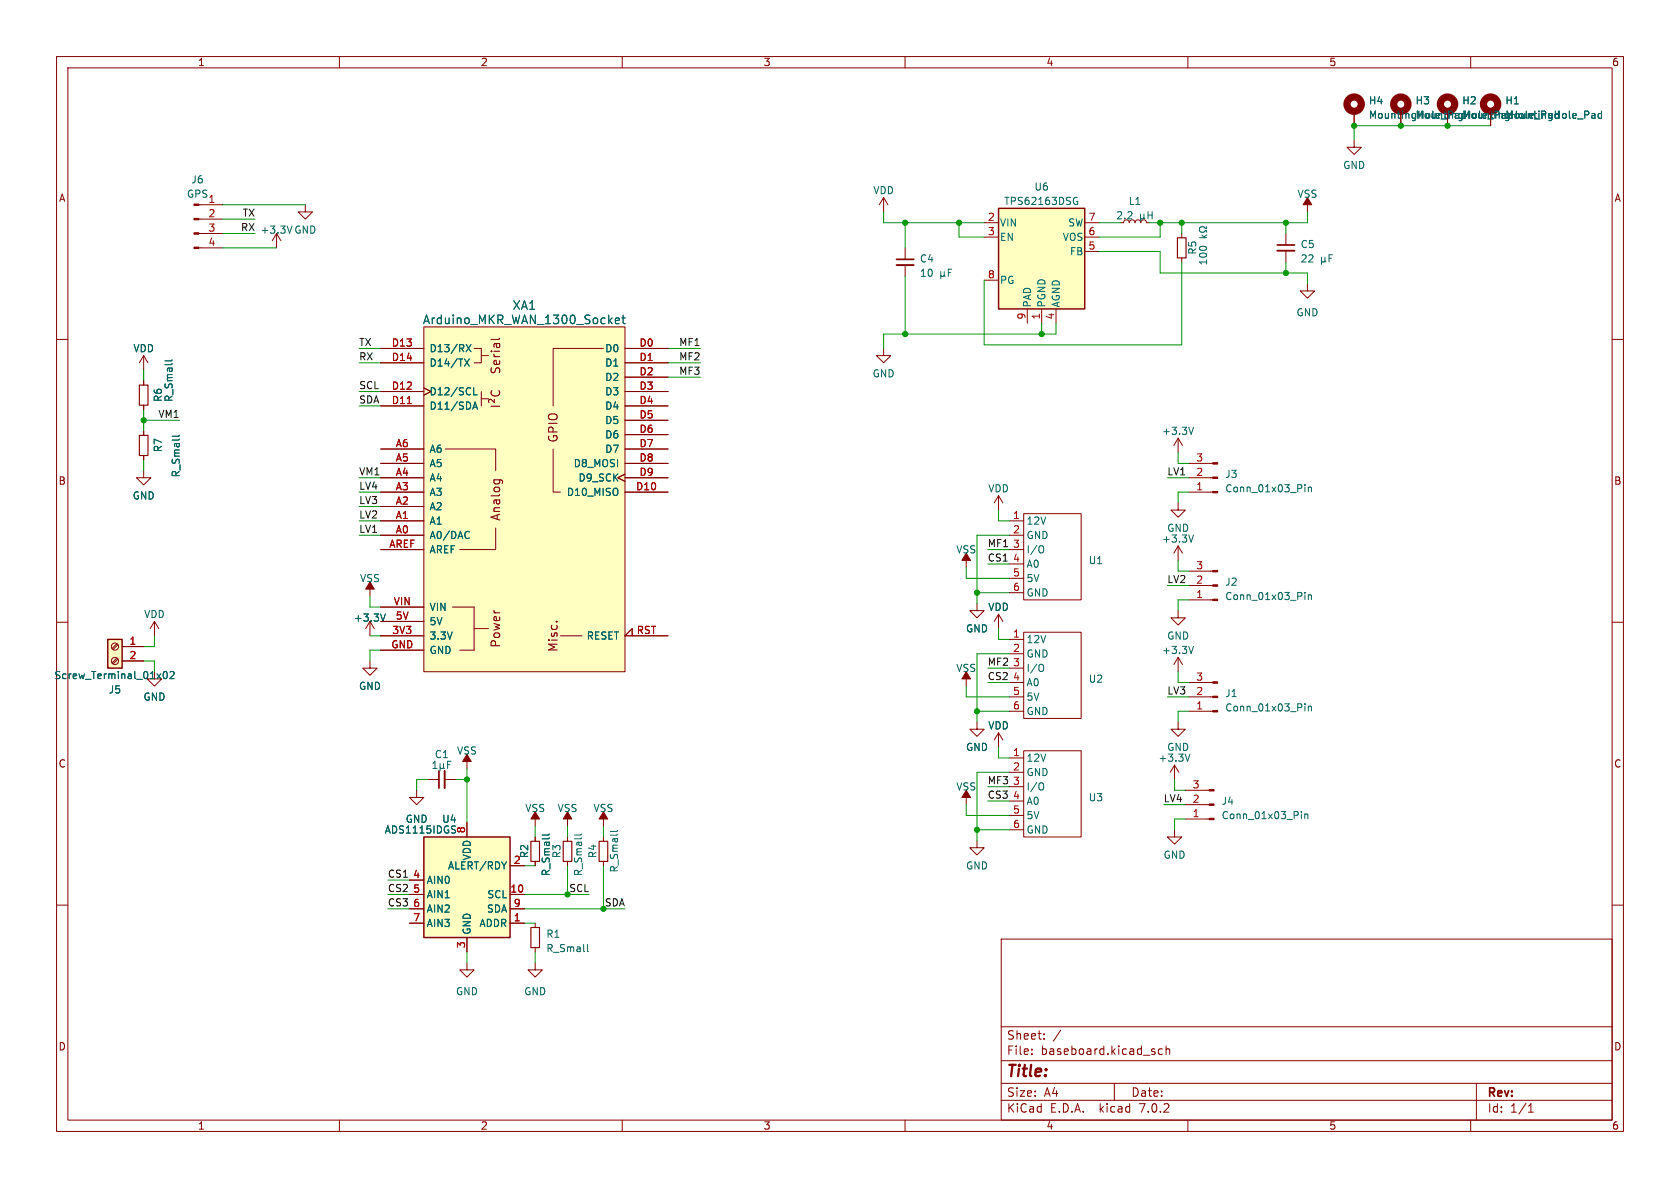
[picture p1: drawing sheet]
<svg xmlns="http://www.w3.org/2000/svg" width="297mm" height="210mm" viewBox="0 0 297 210" stroke-linecap="round" stroke-linejoin="round" font-family="sans-serif">
<g fill="none" stroke="#840000" stroke-width=".18">
<path d="M10 10h277v190h-277zM12 12h273v186h-273zM60 10v2M110 10v2M160 10v2M210 10v2M239.4 19.7v2.5M247.6 19.7v2.5M255.9 19.7v2.5M260 10v2M263.5 19.7v2.5M35.2 38.7h4.2"/>
<path d="M35.2 36.2h4.2M54 36.2v1.3h1.2l-1.2 1.2-1.3-1.2h1.3M156.2 34.9l-.8 1.3M156.2 34.9v2.6M156.2 34.9l.8 1.3M174 39.4h2.5M191.8 39.4h2.5M199.6 39.4l.2-.4 .4-.1 .3 .1 .2 .4 .1-.4 .4-.1 .3 .1 .2 .4 .1-.4 .4-.1 .4 .1 .1 .4h.5M231.1 34.9v2.6M239.4 24.8v1.2h1.3l-1.3 1.3-1.3-1.3h1.3M10 60h2M35.2 43.8h4.2"/>
<path d="M35.2 41.3h4.2M48.9 41.3l-.8 1.2M48.9 41.3v2.5M48.9 41.3l.8 1.2M74.9 57.8h35.6v60.9h-35.6zM160 43.8v2M160 46.9v2M174 41.9h2.5M174 49.5h2.5M181.6 54.6v2.6M184.1 54.6v2.6M186.7 54.6v2.6"/>
<path d="M191.8 41.9h2.5M191.8 44.5h2.5M208.9 41.3v.7M208.9 45.6v.8M227.3 41.3v2M227.3 44.3v2.1M231.1 50.2v1.2h1.3l-1.3 1.3-1.2-1.3h1.2M285 60h2M25.4 62.9v2.5M25.4 67.3v.8M25.4 71.6v.8M25.4 76.2v.8"/>
<path d="M25.4 62.9l-.8 1.2M25.4 62.9l.8 1.2M67.3 79.4h7.6M67.3 61.6h7.6M67.3 64.1h7.6M67.3 71.8h7.6M67.3 69.2h7.6M74.9 68.6l1.3 .6-1.3 .7M78.7 79.4h8.9v3.8M83.8 61.6h1.3v2.5h-1.3M85.1 62.9h1.3M85.1 69.2v2.6"/>
<path d="M85.1 70.5h1.3M97.8 79.4v7.6h1.3M106.7 61.6h-8.9v10.2M110.5 79.4h7.6M110.5 61.6h7.6M110.5 64.1h7.6M110.5 71.8h7.6M110.5 69.2h7.6M110.5 66.7h7.6M110.5 74.3h7.6M110.5 76.8h7.6M156.2 61.6v1.3h1.3l-1.3 1.2-1.3-1.2h1.3"/>
<path d="M208.3 77.5l-.8 1.2M208.3 77.5v2.5M208.3 77.5l.7 1.2M25.4 83.2v1.3h1.3l-1.3 1.2-1.3-1.2h1.3M25.4 80.5v.8M67.3 94.6h7.6M67.3 92.1h7.6M67.3 89.5h7.6M67.3 87h7.6M67.3 84.5h7.6M67.3 81.9h7.6M67.3 97.2h7.6"/>
<path d="M87.6 93.3v3.9h-6.3M110.5 83.8l-1.3 .7 1.3 .6M110.5 87h7.6M110.5 84.5h7.6M110.5 81.9h7.6M170.8 97.8v2.5M176.5 87.6v2.6M176.5 87.6l-.7 1.3M176.5 87.6l.8 1.3M178.4 94.6h2.6M178.4 92.1h2.6M178.4 97.2h2.6"/>
<path d="M178.4 99.7h2.6M181 90.8h10.1v15.2h-10.1zM208.3 88.9v1.3h1.2l-1.2 1.2-1.3-1.2h1.3M208.3 96.5v2.6M208.3 96.5l-.8 1.3M208.3 96.5l.7 1.3M210.2 87h4.2M210.2 84.5h4.2M210.2 81.9h4.2M10 110h2M20.7 116.3l-.9 .9M20.7 113.8l-.9 .8"/>
<path d="M20.9 116.5l-.9 .8M20.9 114l-.9 .8M21.6 114.3h3.8M21.6 116.8h3.8M27.3 118.7v1.3h1.3l-1.3 1.3-1.3-1.3h1.3M27.3 109.9l-.8 1.2M27.3 109.9v2.5M27.3 109.9l.8 1.2M65.4 116.8v1.3h1.3l-1.3 1.3-1.3-1.3h1.3M65.4 109.9l-.8 1.2M65.4 102.9v2.5M65.4 109.9v2.5"/>
<path d="M65.4 109.9l.8 1.2M67.3 112.4h7.6M67.3 109.9h7.6M67.3 114.9h7.6M67.3 107.3h7.6M80 107.3h3.8zM81.3 114.9h2.5zM83.8 111.1h2.6zM83.8 107.3v7.6M99.1 112.4h3.8zM111.8 112.4v-1.3l-1.3 1.3h7.6M170.8 118.7v2.6"/>
<path d="M172.7 106.7v1.3h1.3l-1.3 1.2-1.3-1.2h1.3M176.5 108.6v2.5M176.5 108.6l-.7 1.3M176.5 108.6l.8 1.3M178.4 113h2.6M178.4 115.6h2.6M178.4 118.1h2.6M178.4 102.2h2.6M178.4 104.8h2.6M181 111.8h10.1v15.2h-10.1zM208.3 108v1.2h1.2l-1.2 1.3-1.3-1.3h1.3M208.3 116.2v2.5"/>
<path d="M208.3 116.2l-.8 1.3M208.3 116.2l.7 1.3M210.2 101h4.2M210.2 103.5h4.2M210.2 106h4.2M285 110h2M73.7 139.7v1.3h1.2l-1.2 1.2-1.3-1.2h1.3M75.6 137.8h2M78.6 137.8h2M82.5 133.4v2.5M170.8 139.7v2.5M172.7 127.6v1.3h1.3l-1.3 1.3-1.3-1.3h1.3"/>
<path d="M176.5 129.5l-.7 1.3M176.5 129.5v2.6M176.5 129.5l.8 1.3M178.4 134h2.6M178.4 136.5h2.6M178.4 139.1h2.6M178.4 120.7h2.6M178.4 123.2h2.6M178.4 125.7h2.6M181 132.7h10.1v15.3h-10.1zM207.6 135.3l-.7 1.2M207.6 135.3v2.5"/>
<path d="M207.6 135.3l.8 1.2M208.3 127.6v1.3h1.2l-1.2 1.3-1.3-1.3h1.3M209.5 139.7h4.3M210.2 120.7h4.2M210.2 123.2h4.2M210.2 125.7h4.2M10 160h2M72.4 158.1h2.5M72.4 155.6h2.5M82.5 145.4v2.6M90.2 158.1h2.5M90.2 153h2.5"/>
<path d="M94.6 143.5v2.6M94.6 148v.7M94.6 152.3v.7M100.3 143.5v2.6M100.3 148v.7M100.3 152.3v.7M106.7 143.5v2.6M106.7 148v.7M106.7 152.3v.7M172.7 148.6v1.3h1.3l-1.3 1.2-1.3-1.2h1.3M178.4 141.6h2.6M178.4 144.1h2.6"/>
<path d="M178.4 146.7h2.6M207.6 146.7v1.3h1.3l-1.3 1.2-1.2-1.2h1.2M209.5 142.2h4.3M209.5 144.8h4.3M285 160h2M72.4 163.2h2.5M72.4 160.7h2.5M82.5 170.2v1.3h1.3l-1.3 1.2-1.2-1.2h1.2M82.5 165.7v2.6M90.2 163.2h2.5M90.2 160.7h2.5M94.6 170.2v1.3h1.3l-1.3 1.2-1.3-1.2h1.3"/>
<path d="M94.6 163.2v.8M94.6 167.5v.8M177 166h108v32h-108zM60 198v2M110 198v2M160 198v2M177 194.5h108M177 191.5h108M177 187.5h108M177 181.5h108M182.4 186.3v.1M182.4 185.5v.1"/>
<path d="M184.6 183.6v.1M184.6 182.8v.1M197 191.5v3M205.5 185.5l-.4-.1-.3 .3v.4l.1 .2h.6M206.1 185.5l.3-.1 .3 .1 .1 .9M206.1 184.9v1.5M210 198v2M260 198v2M261 191.5v6.5M270.2 196.6h.9M270.2 195.5l.4-.4v1.5"/>
<circle cx="20.3" cy="116.8" r=".63"/>
<circle cx="20.3" cy="114.3" r=".63"/>
</g>
<path d="M208.2 42h1.5v3.6h-1.5zM24.6 68.1h1.6v3.5h-1.6zM24.6 77h1.6v3.5h-1.6zM93.9 148.7h1.5v3.6h-1.5zM99.6 148.7h1.5v3.6h-1.5zM105.9 148.7h1.5v3.6h-1.5zM93.9 164h1.5v3.5h-1.5z" fill="none" stroke="#840000" stroke-width=".2"/>
<g fill="none" stroke="#006464" stroke-width=".18">
<path d="M283.1 19.6v1.3M51.6 40l-.4 1.2M190 34.9h.5M190.3 35.6h.2v.4l-.2 .1h-.3M201.6 37.8v1.3M201.6 38.5l.2 .2h.3l.1-.2M202.2 38.5l.2 .2M202.2 37.8v.7M203 37.4v1.3M203 38h.7M203.7 37.4v1.3M281.6 20.1h.2l.2 .1v.7"/>
<path d="M282 20.8l-.4 .1M282 20.4h-.4M283.1 20.1h-.3l-.3 .2 .1 .5h.5M108.8 56.7l.7-.1-.1-.3-.4-.1-.2 .2 .1 .7h.5M109.9 56.2h.6M110.2 55.7v1.3l.3 .2M166.3 48v1.3M166.3 48.7l.2 .2h.2l.2-.2M166.9 48.7l.2 .2M166.9 48v.7M167.7 48.2h.4M168.3 47.6h-.6v1.3"/>
<path d="M212 42h1.3M212.5 41.5l.4 .5M213.3 41.5l-.5 .4M213.3 40.1v.3h-.2a.54 .54 0 0 0-.8-.3 .54 .54 0 0 0-.2 .8 .58 .58 0 0 0 1-.2h.2v.4M233.6 45.5v1.2M233.6 46.1l.2 .2h.3l.1-.2M234.2 46.1l.2 .2M234.2 45.5v.6M235 45.6h.4M235.6 45h-.6v1.3M30.4 63.6l-.1 .2h-1.1M31.7 76.9l-.2 .2h-1.1"/>
<path d="M82.1 63.5l.9 1.2M82.4 60.9l.9 1.3M83 63.5l-.9 1.2M83.3 60.9l-.9 1.3M83.6 72.3l.4-1.2 .4 1.2M83.7 72h.6M83.7 68.5v1.3h.7M211 75.5l-.4 1.3M82.7 93.9l.3 .2M83 95.1l-.3 .1M184.3 96.5a.9 .9 0 0 1 0 1.2M211 94.6l-.4 1.2"/>
<path d="M230.7 85.7v.1M230.7 86.1v.8M231.3 86.1v.8M231.3 86.2l.2-.1 .3 .1v.7M29 118.8l.1-.1a.68 .68 0 0 1 .5 .6 .68 .68 0 0 1-.5 .7l-.1-.2-.2-.3zM30.1 118.8l.4-.1 .3 .4-.8 .9h.8M68.1 108.5l-.4 1.3M184.3 117.5a.9 .9 0 0 1 0 1.1M211 114.3l-.4 1.2M230.7 104.7v.1M230.7 105.2v.8M231.3 105.2v.8"/>
<path d="M231.3 105.3l.2-.1h.3v.8M76.5 135.8h.8M76.8 134.8l-.3 .1M76.9 134.6v1.2M77.8 135.7l.2 .1h.2l.2-.1M77.8 135v1.3M78.4 135.7l.2 .1M78.4 135v.7M79.1 135.2h.5M79.7 134.6h-.6v1.2M184.3 138.4a.9 .9 0 0 1 0 1.2M210.4 133.3l-.5 1.3"/>
<path d="M230.7 124.4v.1M230.7 124.8v.9M231.3 124.8v.9M231.3 125l.2-.2 .3 .1v.8M80.3 146.7l.2 .1M80.5 147.2l-.2 .1M97.1 147.4l-.2 .2h-1.1M102.8 147.4l-.2 .2h-1M109.2 146.8l-.2 .2h-1.1M230.1 143.5v.1M230.1 143.9v.8M230.7 143.9v.8"/>
<path d="M230.7 144l.1-.1h.4v.8M103.8 167v1l.2 .2"/>
</g>
<g fill="#840000" stroke="#840000" stroke-width=".18">
<path d="M170.8 97.8l.8 1.3h-1.5z"/>
<path d="M106.7 143.5l.7 1.3h-1.5z"/>
<path d="M231.1 34.9l.8 1.3h-1.5z"/>
<path d="M100.3 143.5l.8 1.3h-1.5z"/>
<path d="M94.6 143.5l.8 1.3h-1.5z"/>
<path d="M170.8 118.7l.8 1.3h-1.5z"/>
<path d="M65.4 102.9l.8 1.2h-1.6z"/>
<path d="M213.8 139.6h.8v.2h-.8z"/>
<path d="M213.8 142.1h.8v.3h-.8z"/>
<path d="M213.8 144.7h.8v.2h-.8z"/>
<path d="M82.5 133.4l.8 1.2h-1.5z"/>
<path d="M214.4 120.5h.9v.3h-.9z"/>
<path d="M214.4 123.1h.9v.2h-.9z"/>
<path d="M214.4 125.6h.9v.3h-.9z"/>
<path d="M214.4 100.8h.9v.3h-.9z"/>
<path d="M214.4 103.4h.9v.2h-.9z"/>
<path d="M214.4 105.9h.9v.3h-.9z"/>
<path d="M34.3 43.7h.9v.2h-.9z"/>
<path d="M34.3 41.1h.9v.3h-.9z"/>
<path d="M34.3 38.6h.9v.3h-.9z"/>
<path d="M34.3 36.1h.9v.2h-.9z"/>
<path d="M214.4 81.8h.9v.2h-.9z"/>
<path d="M214.4 84.3h.9v.3h-.9z"/>
<path d="M214.4 86.9h.9v.2h-.9z"/>
<path d="M170.8 139.7l.8 1.3h-1.5z"/>
</g>
<g fill="#ffffc2" stroke="#ffffc2" stroke-width=".18">
<path d="M19 113h2.6v5.1h-2.6z"/>
<path d="M74.9 57.8h35.6v60.9h-35.6z"/>
<path d="M176.5 36.8h15.3v17.8h-15.3z"/>
<path d="M74.9 148h15.3v17.7h-15.3z"/>
</g>
<path d="M176.5 36.8h15.3v17.8h-15.3zM19 113h2.6v5.1h-2.6zM74.9 148h15.3v17.7h-15.3z" fill="none" stroke="#840000" stroke-width=".25"/>
<g fill="none" stroke="#840000" stroke-width="1.3">
<circle cx="239.4" cy="18.4" r="1.27"/>
<circle cx="247.6" cy="18.4" r="1.27"/>
<circle cx="255.9" cy="18.4" r="1.27"/>
<circle cx="263.5" cy="18.4" r="1.27"/>
</g>
<path d="M158.5 46.9h3M225.8 44.3h3.1M78.6 136.3v3" fill="none" stroke="#840000" stroke-width=".33"/>
<path d="M158.5 45.8h3M225.8 43.3h3.1M77.6 136.3v3" fill="none" stroke="#840000" stroke-width=".3"/>
<g fill="none" stroke="#840000" stroke-width=".19">
<path d="M88.3 59.8l-.2 .2h-1.3M86.8 71.8h1.5M86.8 62.1h.2M86.9 65l-.1 .6 .2 .2h.4l.3-.6 .3-.2 .3 .3v.6M87 69.1a.61 .61 0 0 0-.1 .7 .61 .61 0 0 0 .8 .2 .57 .57 0 0 0 .6-.3 .57 .57 0 0 0-.1-.6M87.3 62.6l.1 .3 .2 .1M87.3 63h1M87.3 62.1h1M87.4 70.6v.6l-.5-.5a.31 .31 0 0 0-.5 .1v.4M87.7 60.7l.1 .5a.3 .3 0 0 0 .2 .3 .3 .3 0 0 0 .3-.3v-.5M88.3 63.8v.4l-.2 .2h-.7v-.6l.3-.1 .1 .7M88.3 60.7l-.9 .1v.6"/>
<path d="M87.3 84.8h1.3l.2 .2M87.4 84.8l-.1 .2M88.3 84.8v.2M98.3 109.9h.2"/>
</g>
<g fill="none" stroke="#009600" stroke-width=".18">
<path d="M39.4 36.2h14.6M39.4 38.7h5.7M156.2 37.5v1.9h17.8M160 39.4v4.4M169.5 39.4v2.5h4.5M194.3 39.4h3.8M205.1 39.4v2.5h-10.8M208.9 39.4v1.9M227.3 39.4v1.9M231.1 37.5v1.9h-27.9M263.5 22.2h-24.1v2.6M39.4 43.8h9.5"/>
<path d="M39.4 41.3h5.7M160 48.9v10.2M184.1 57.2v1.9M186.7 57.2v1.9h-30.5v2.5M194.3 44.5h10.8v3.8h26v1.9M208.9 46.4v14.6h-34.9v-11.5M227.3 46.4v1.9M25.4 65.4v1.9M25.4 72.4v3.8M25.4 74.3h6.3M63.5 61.6h3.8M63.5 64.1h3.8"/>
<path d="M63.5 69.2h3.8M63.5 71.8h3.8M118.1 66.7h5.7M118.1 61.6h5.7M118.1 64.1h5.7M25.4 81.3v1.9M63.5 94.6h3.8M63.5 92.1h3.8M63.5 87h3.8M63.5 84.5h3.8M63.5 89.5h3.8M174.6 99.7h3.8"/>
<path d="M174.6 97.2h3.8M176.5 90.2v1.9h1.9M178.4 94.6h-5.7v12.1M206.4 84.5h3.8M208.3 80v1.9h1.9M208.3 99.1v1.9h1.9M210.2 87h-1.9v1.9M25.4 116.8h1.9v1.9M27.3 112.4v1.9h-1.9M65.4 112.4h1.9M65.4 105.4v1.9h1.9M67.3 114.9h-1.9v1.9"/>
<path d="M170.8 100.3v1.9h7.6M172.7 104.8h5.7M174.6 118.1h3.8M176.5 111.1v1.9h1.9M178.4 115.6h-5.7v12M206.4 103.5h3.8M208.3 118.7v2h1.9M210.2 106h-1.9v2M75.6 137.8h-1.9v1.9M80.6 137.8h1.9M82.5 135.9v9.5M170.8 121.3v1.9h7.6"/>
<path d="M172.7 125.7h5.7M174.6 139.1h3.8M174.6 120.7h3.8M176.5 132.1v1.9h1.9M178.4 136.5h-5.7v12.1M206.4 123.2h3.8M207.6 137.8v1.9h1.9M210.2 125.7h-1.9v1.9M68.6 158.1h3.8M68.6 155.6h3.8M92.7 158.1h11.4M92.7 153h1.9"/>
<path d="M94.6 146.1v1.9M100.3 146.1v1.9M100.3 153v5.1M106.7 146.1v1.9M106.7 153v7.7M170.8 142.2v1.9h7.6M172.7 146.7h5.7M174.6 141.6h3.8M205.7 142.2h3.8M209.5 144.8h-1.9v1.9M68.6 160.7h3.8M82.5 168.3v1.9"/>
<path d="M92.7 160.7h17.8M92.7 163.2h1.9M94.6 168.3v1.9"/>
</g>
<g fill="#009600" stroke="#009600" stroke-width=".18">
<circle cx="227.3" cy="39.4" r=".46"/>
<circle cx="205.1" cy="39.4" r=".46"/>
<circle cx="208.9" cy="39.4" r=".46"/>
<circle cx="239.4" cy="22.2" r=".46"/>
<circle cx="247.6" cy="22.2" r=".46"/>
<circle cx="227.3" cy="48.3" r=".46"/>
<circle cx="255.9" cy="22.2" r=".46"/>
<circle cx="106.7" cy="160.7" r=".46"/>
<circle cx="100.3" cy="158.1" r=".46"/>
<circle cx="82.5" cy="137.8" r=".46"/>
<circle cx="172.7" cy="125.7" r=".46"/>
<circle cx="172.7" cy="146.7" r=".46"/>
<circle cx="25.4" cy="74.3" r=".46"/>
<circle cx="169.5" cy="39.4" r=".46"/>
<circle cx="160" cy="39.4" r=".46"/>
<circle cx="172.7" cy="104.8" r=".46"/>
<circle cx="184.1" cy="59.1" r=".46"/>
<circle cx="160" cy="59.1" r=".46"/>
</g>
<text font-size="2.8" fill="#840000" x="178" y="190.8">Title:</text>
<g font-size="2.1" fill="#006464">
<text x="74.7" y="57.5">Arduino_MKR_WAN_1300_Socket</text>
<text x="90.6" y="54.9">XA1</text>
</g>
<g font-size="2.1" fill="#840000">
<text x="98.8" y="78.3" transform="rotate(-90 98.8 78.3)">GPIO</text>
<text x="88.6" y="92.2" transform="rotate(-90 88.6 92.2)">Analog</text>
<text x="88.6" y="114.6" transform="rotate(-90 88.6 114.6)">Power</text>
<text x="98.8" y="115.3" transform="rotate(-90 98.8 115.3)">Misc.</text>
<text x="178" y="183.9">Sheet:</text>
<text x="186.2" y="183.9">/</text>
<text x="178" y="186.6">File:</text>
<text x="184" y="186.6">baseboard.kicad_sch</text>
<text x="178" y="196.8">KiCad</text>
<text x="178" y="194">Size:</text>
<text x="184.6" y="194">A4</text>
<text x="185.7" y="196.8">E.D.A.</text>
<text x="194.4" y="196.8">kicad</text>
<text x="200" y="194">Date:</text>
<text x="201.5" y="196.8">7.0.2</text>
<text x="263" y="194.2">Rev:</text>
<text x="263" y="196.8">Id:</text>
<text x="267" y="196.8">1/1</text>
</g>
<g font-size="1.8" fill="#840000">
<text x="35" y="11.8">1</text>
<text x="85" y="11.8">2</text>
<text x="135" y="11.8">3</text>
<text x="185" y="11.8">4</text>
<text x="235" y="11.8">5</text>
<text x="285" y="11.8">6</text>
<text x="10.4" y="35.8">A</text>
<text x="285.4" y="35.8">A</text>
<text x="10.3" y="85.8">B</text>
<text x="285.3" y="85.8">B</text>
<text x="10.3" y="135.8">C</text>
<text x="285.3" y="135.8">C</text>
<text x="10.3" y="185.8">D</text>
<text x="285.3" y="185.8">D</text>
<text x="35" y="199.8">1</text>
<text x="85" y="199.8">2</text>
<text x="135" y="199.8">3</text>
<text x="185" y="199.8">4</text>
<text x="235" y="199.8">5</text>
<text x="285" y="199.8">6</text>
</g>
<g font-size="1.8" fill="#006464">
<text x="241.9" y="18.6">H4</text>
<text x="241.9" y="21.1">MountingHole_Pad</text>
<text x="250.2" y="18.6">H3</text>
<text x="250.2" y="21.1">MountingHole_Pad MountingHole_Pad</text>
<text x="258.5" y="18.6">H2</text>
<text x="258.5" y="21.1">MountingHole_Pad</text>
<text x="266.1" y="18.6">H1</text>
<text x="33" y="35.1">GPS</text>
<text x="33.8" y="32.6">J6</text>
<text x="36.8" y="35.9">1</text>
<text x="154.3" y="34.5">VDD</text>
<text x="182.8" y="33.8">U6</text>
<text x="229.3" y="35.1">VSS</text>
<text x="237.4" y="30">GND</text>
<text x="46" y="41.5">+3.3V</text>
<text x="52" y="41.5">GND</text>
<text x="176.8" y="40.2">VIN</text>
<text x="177.5" y="36.4">TPS62163DSG</text>
<text x="188.7" y="40.2">SW</text>
<text x="197.3" y="38.9">2.2</text>
<text x="199.5" y="36.4">L1</text>
<text x="162.6" y="46.6">C4</text>
<text x="176.8" y="42.7">EN</text>
<text x="187.8" y="42.7">VOS</text>
<text x="189" y="45.3">FB</text>
<text x="211.6" y="45.1" transform="rotate(-90 211.6 45.1)">R5</text>
<text x="213.6" y="47" transform="rotate(-90 213.6 47)">100</text>
<text x="229.9" y="44">C5</text>
<text x="229.9" y="46.6">22</text>
<text x="162.6" y="49.1">10</text>
<text x="176.8" y="50.4">PG</text>
<text x="182.4" y="54.4" transform="rotate(-90 182.4 54.4)">PAD</text>
<text x="185" y="54.4" transform="rotate(-90 185 54.4)">PGND</text>
<text x="187.5" y="54.4" transform="rotate(-90 187.5 54.4)">AGND</text>
<text x="229.1" y="56.1">GND</text>
<text x="23.5" y="62.4">VDD</text>
<text x="75.9" y="62.4">D13/RX</text>
<text x="75.9" y="65">D14/TX</text>
<text x="106.9" y="62.4">D0</text>
<text x="106.9" y="65">D1</text>
<text x="28.8" y="71.1" transform="rotate(-90 28.8 71.1)">R6</text>
<text x="30.7" y="71.1" transform="rotate(-90 30.7 71.1)">R_Small</text>
<text x="75.9" y="70">D12/SCL</text>
<text x="106.9" y="67.5">D2</text>
<text x="106.9" y="70">D3</text>
<text x="154.2" y="66.9">GND</text>
<text x="75.9" y="72.6">D11/SDA</text>
<text x="106.9" y="72.6">D4</text>
<text x="106.9" y="75.1">D5</text>
<text x="106.9" y="77.7">D6</text>
<text x="205.4" y="77">+3.3V</text>
<text x="28.8" y="80" transform="rotate(-90 28.8 80)">R7</text>
<text x="75.9" y="82.7">A5</text>
<text x="75.9" y="80.2">A6</text>
<text x="101.3" y="82.7">D8_MOSI</text>
<text x="106.9" y="80.2">D7</text>
<text x="23.4" y="88.5">GND</text>
<text x="31.9" y="84.4" transform="rotate(-90 31.9 84.4)">R_Small</text>
<text x="75.9" y="87.8">A3</text>
<text x="75.9" y="85.3">A4</text>
<text x="100.1" y="87.8">D10_MISO</text>
<text x="102.2" y="85.3">D9_SCK</text>
<text x="174.7" y="87.2">VDD</text>
<text x="216.5" y="84.6">J3</text>
<text x="216.5" y="87.2">Conn_01x03_Pin</text>
<text x="75.9" y="95.4">A0/DAC</text>
<text x="75.9" y="92.9">A1</text>
<text x="75.9" y="90.4">A2</text>
<text x="181.5" y="92.9">12V</text>
<text x="181.5" y="95.4">GND</text>
<text x="206.3" y="94.2">GND</text>
<text x="75.9" y="98">AREF</text>
<text x="169" y="98">VSS</text>
<text x="181.5" y="98">I/O</text>
<text x="181.5" y="100.5">A0</text>
<text x="192.4" y="99.9">U1</text>
<text x="205.4" y="96.1">+3.3V</text>
<text x="63.6" y="103.1">VSS</text>
<text x="181.5" y="103.1">5V</text>
<text x="181.5" y="105.6">GND</text>
<text x="216.5" y="103.7">J2</text>
<text x="216.5" y="106.2">Conn_01x03_Pin</text>
<text x="25.4" y="109.4">VDD</text>
<text x="62.5" y="110">+3.3V</text>
<text x="75.9" y="113.2">3.3V</text>
<text x="75.9" y="110.7">5V</text>
<text x="75.9" y="108.1">VIN</text>
<text x="103.6" y="113.2">RESET</text>
<text x="170.7" y="112">GND</text>
<text x="174.7" y="108.1">VDD</text>
<text x="181.5" y="113.9">12V</text>
<text x="206.3" y="113.2">GND</text>
<text x="75.9" y="115.8">GND</text>
<text x="169" y="118.9">VSS</text>
<text x="181.5" y="116.4">GND</text>
<text x="181.5" y="118.9">I/O</text>
<text x="205.4" y="115.8">+3.3V</text>
<text x="9.6" y="120.2">Screw_Terminal_01x02</text>
<text x="19.2" y="122.7">J5</text>
<text x="25.3" y="124">GND</text>
<text x="63.4" y="122.1">GND</text>
<text x="181.5" y="121.5">A0</text>
<text x="181.5" y="124">5V</text>
<text x="192.4" y="120.8">U2</text>
<text x="216.5" y="123.4">J1</text>
<text x="216.5" y="125.9">Conn_01x03_Pin</text>
<text x="174.7" y="129.1">VDD</text>
<text x="181.5" y="126.6">GND</text>
<text x="76.8" y="134.2">C1</text>
<text x="80.7" y="133.5">VSS</text>
<text x="170.7" y="132.9">GND</text>
<text x="181.5" y="134.8">12V</text>
<text x="181.5" y="137.4">GND</text>
<text x="204.7" y="134.8">+3.3V</text>
<text x="206.3" y="132.9">GND</text>
<text x="92.8" y="143.7">VSS</text>
<text x="98.5" y="143.7">VSS</text>
<text x="104.9" y="143.7">VSS</text>
<text x="169" y="139.9">VSS</text>
<text x="181.5" y="139.9">I/O</text>
<text x="181.5" y="142.4">A0</text>
<text x="192.4" y="141.8">U3</text>
<text x="215.9" y="142.4">J4</text>
<text x="68" y="147.5">ADS1115IDGS</text>
<text x="71.7" y="145.6">GND</text>
<text x="78.1" y="145.6">U4</text>
<text x="181.5" y="145">5V</text>
<text x="181.5" y="147.5">GND</text>
<text x="215.9" y="145">Conn_01x03_Pin</text>
<text x="79.1" y="153.9">ALERT/RDY</text>
<text x="83.4" y="152.2" transform="rotate(-90 83.4 152.2)">VDD</text>
<text x="93.5" y="151.8" transform="rotate(-90 93.5 151.8)">R2</text>
<text x="97.3" y="154.9" transform="rotate(-90 97.3 154.9)">R_Small</text>
<text x="99.3" y="151.8" transform="rotate(-90 99.3 151.8)">R3</text>
<text x="103.1" y="154.9" transform="rotate(-90 103.1 154.9)">R_Small</text>
<text x="105.6" y="151.8" transform="rotate(-90 105.6 151.8)">R4</text>
<text x="109.4" y="154.3" transform="rotate(-90 109.4 154.3)">R_Small</text>
<text x="170.7" y="153.9">GND</text>
<text x="205.6" y="152">GND</text>
<text x="75.4" y="156.4">AIN0</text>
<text x="75.4" y="158.9">AIN1</text>
<text x="75.4" y="161.5">AIN2</text>
<text x="86" y="161.5">SDA</text>
<text x="86" y="158.9">SCL</text>
<text x="75.4" y="164">AIN3</text>
<text x="83.4" y="165.2" transform="rotate(-90 83.4 165.2)">GND</text>
<text x="84.6" y="164">ADDR</text>
<text x="96.5" y="165.9">R1</text>
<text x="96.5" y="168.5">R_Small</text>
<text x="80.6" y="176.1">GND</text>
<text x="92.6" y="176.1">GND</text>
</g>
<g font-size="1.8" fill="#a90000">
<text x="36.8" y="38.5">2</text>
<text x="36.8" y="41">3</text>
<text x="174.6" y="39.1">2</text>
<text x="174.6" y="41.7">3</text>
<text x="192.4" y="41.7">6</text>
<text x="192.4" y="39.1">7</text>
<text x="36.8" y="43.6">4</text>
<text x="192.4" y="44.2">5</text>
<text x="174.6" y="49.3">8</text>
<text x="181.4" y="56.5" transform="rotate(-90 181.4 56.5)">9</text>
<text x="183.9" y="56.5" transform="rotate(-90 183.9 56.5)">1</text>
<text x="186.4" y="56.5" transform="rotate(-90 186.4 56.5)">4</text>
<text x="69.2" y="61.3">D13</text>
<text x="69.2" y="63.9">D14</text>
<text x="113" y="61.3">D0</text>
<text x="113" y="63.9">D1</text>
<text x="69.2" y="71.5">D11</text>
<text x="69.2" y="69">D12</text>
<text x="113" y="66.4">D2</text>
<text x="113" y="69">D3</text>
<text x="113" y="71.5">D4</text>
<text x="113" y="74">D5</text>
<text x="113" y="76.6">D6</text>
<text x="69.9" y="81.7">A5</text>
<text x="69.9" y="79.1">A6</text>
<text x="113" y="79.1">D7</text>
<text x="113" y="81.7">D8</text>
<text x="211.4" y="81.7">3</text>
<text x="69.9" y="89.3">A2</text>
<text x="69.9" y="86.7">A3</text>
<text x="69.9" y="84.2">A4</text>
<text x="112.4" y="86.7">D10</text>
<text x="113" y="84.2">D9</text>
<text x="211.4" y="86.7">1</text>
<text x="211.4" y="84.2">2</text>
<text x="69.9" y="94.4">A0</text>
<text x="69.9" y="91.8">A1</text>
<text x="179" y="91.8">1</text>
<text x="179" y="94.4">2</text>
<text x="68.8" y="96.9">AREF</text>
<text x="179" y="96.9">3</text>
<text x="179" y="99.4">4</text>
<text x="179" y="102">5</text>
<text x="211.4" y="100.7">3</text>
<text x="69.5" y="107.1">VIN</text>
<text x="179" y="104.5">6</text>
<text x="211.4" y="105.8">1</text>
<text x="211.4" y="103.3">2</text>
<text x="69.3" y="112.1">3V3</text>
<text x="69.9" y="109.6">5V</text>
<text x="112.5" y="112.1">RST</text>
<text x="179" y="112.8">1</text>
<text x="22.8" y="114">1</text>
<text x="22.8" y="116.6">2</text>
<text x="69.1" y="114.7">GND</text>
<text x="179" y="115.3">2</text>
<text x="179" y="117.9">3</text>
<text x="179" y="120.4">4</text>
<text x="179" y="122.9">5</text>
<text x="179" y="125.5">6</text>
<text x="211.4" y="125.5">1</text>
<text x="211.4" y="122.9">2</text>
<text x="211.4" y="120.4">3</text>
<text x="179" y="133.7">1</text>
<text x="179" y="136.3">2</text>
<text x="179" y="138.8">3</text>
<text x="179" y="141.4">4</text>
<text x="179" y="143.9">5</text>
<text x="210.8" y="142">2</text>
<text x="210.8" y="139.4">3</text>
<text x="82.3" y="147.4" transform="rotate(-90 82.3 147.4)">8</text>
<text x="179" y="146.4">6</text>
<text x="210.8" y="144.5">1</text>
<text x="73" y="155.3">4</text>
<text x="90.8" y="152.8">2</text>
<text x="73" y="157.9">5</text>
<text x="73" y="160.4">6</text>
<text x="90.2" y="157.9">10</text>
<text x="90.8" y="160.4">9</text>
<text x="73" y="162.9">7</text>
<text x="82.3" y="167.7" transform="rotate(-90 82.3 167.7)">3</text>
<text x="90.8" y="162.9">1</text>
</g>
<g font-size="1.8" fill="#0f0f0f">
<text x="42.5" y="40.9">RX</text>
<text x="42.8" y="38.4">TX</text>
<text x="63.5" y="63.8">RX</text>
<text x="63.5" y="61.2">TX</text>
<text x="119.9" y="61.2">MF1</text>
<text x="119.9" y="63.8">MF2</text>
<text x="63.5" y="71.4">SDA</text>
<text x="63.5" y="68.9">SCL</text>
<text x="119.9" y="66.3">MF3</text>
<text x="27.9" y="73.9">VM1</text>
<text x="63.5" y="89.2">LV3</text>
<text x="63.5" y="84.1">VM1</text>
<text x="63.5" y="86.6">LV4</text>
<text x="206.4" y="84.1">LV1</text>
<text x="63.5" y="94.3">LV1</text>
<text x="63.5" y="91.7">LV2</text>
<text x="174.6" y="99.3">CS1</text>
<text x="174.6" y="96.8">MF1</text>
<text x="206.4" y="103.2">LV2</text>
<text x="174.6" y="117.8">MF2</text>
<text x="174.6" y="120.3">CS2</text>
<text x="206.4" y="122.8">LV3</text>
<text x="174.6" y="141.3">CS3</text>
<text x="174.6" y="138.7">MF3</text>
<text x="205.7" y="141.9">LV4</text>
<text x="68.6" y="155.2">CS1</text>
<text x="68.6" y="157.8">CS2</text>
<text x="68.6" y="160.3">CS3</text>
<text x="100.5" y="157.8">SCL</text>
<text x="106.8" y="160.3">SDA</text>
</g>
</svg>
